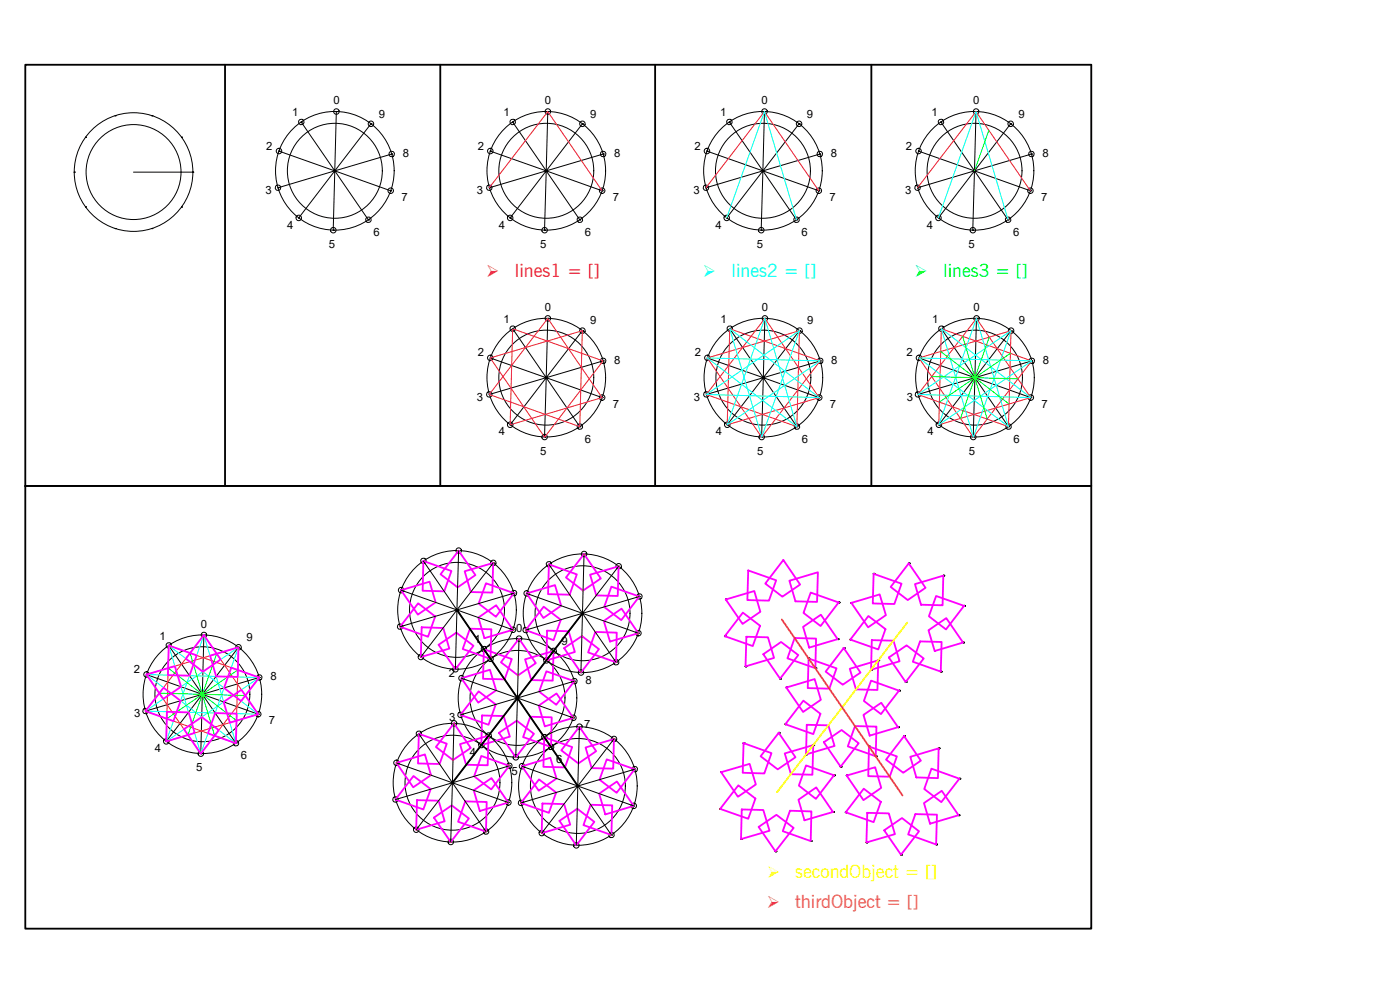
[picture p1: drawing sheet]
<svg xmlns="http://www.w3.org/2000/svg" width="420mm" height="297mm" viewBox="0 0 420 297" stroke-linecap="round" stroke-linejoin="round" font-family="sans-serif">
<!-- layer: 0 -->
<g fill="none" stroke="#000" stroke-width=".3">
<path d="M34.6 34.7h.1M45.6 34.7h.1M90.4 36.6h.1M100.9 33.5h.1M100.9 33.5l-.4 17.8-10.1-14.7M111.3 37.2h.1M111.3 37.2l-10.8 14.1 17-5.1M153.9 36.6h.1M164.4 33.5h.1M164.4 33.5l-.5 17.8-10-14.7M174.8 37.2h.1M174.8 37.2l-10.9 14.1 17.1-5.1"/>
<path d="M218.9 36.6h.1M229.4 33.5h.1M229.4 33.5l-.4 17.8-10.1-14.7M239.8 37.2h.1M239.8 37.2l-10.8 14.1 17-5.1M282.4 36.6h.1M292.9 33.5h.1M292.9 33.5l-.4 17.8-10.1-14.7M303.3 37.2h.1M303.3 37.2l-10.8 14.1 17-5.1M22.2 51.6h.1M25.7 41.2h.1"/>
<path d="M40.1 51.6h17.7M54.5 41.2h.1M57.8 51.6h.1M83.4 56.3h.1M83.7 45.3h.1M83.7 45.3l16.8 6-17.1 5M117.2 57.2h.1M117.2 57.2l-16.7-5.9 10 14.7M117.5 46.2h.1M146.8 56.3h.1M147.1 45.3h.1M147.1 45.3l16.8 6-17.1 5"/>
<path d="M180.7 57.2h.1M180.7 57.2l-16.8-5.9 10.1 14.7M181 46.2h.1M211.9 56.3h.1M212.1 45.3h.1M212.1 45.3l16.9 6-17.1 5M245.7 57.2h.1M245.7 57.2l-16.7-5.9 10 14.7M246 46.2h.1M275.4 56.3h.1M275.6 45.3h.1M275.6 45.3l16.9 6-17.1 5"/>
<path d="M309.2 57.2h.1M309.2 57.2l-16.7-5.9 10 14.7M309.5 46.2h.1M25.7 62.1h.1M34.6 68.6h.1M45.6 68.6h.1M54.5 62.1h.1M89.6 65.4h.1M89.6 65.4l10.9-14.1-.5 17.8M100 69.1h.1M110.5 66h.1M153.1 65.4h.1"/>
<path d="M153.1 65.4l10.8-14.1-.5 17.8M163.4 69.1h.1M174 66h.1M218.1 65.4h.1M218.1 65.4l10.9-14.1-.6 17.8M228.4 69.1h.1M239 66h.1M281.6 65.4h.1M281.6 65.4l10.9-14.1-.6 17.8M291.9 69.1h.1M302.5 66h.1M153.9 98.6h.1"/>
<path d="M164.4 95.5h.1M164.4 95.5l-.5 17.8-10-14.7M174.8 99.2h.1M174.8 99.2l-10.9 14.1 17.1-5M219 98.6h.1M229.5 95.5h.1M229.5 95.5l-.4 17.8-10.1-14.7M239.9 99.2h.1M239.9 99.2l-10.8 14.1 17-5M282.5 98.6h.1M293 95.5h.1M293 95.5l-.4 17.8-10.1-14.7"/>
<path d="M303.4 99.2h.1M303.4 99.2l-10.8 14.1 17-5M146.8 118.4h.1M147.1 107.4h.1M147.1 107.4l16.8 5.9-17.1 5.1M180.7 119.3h.1M180.7 119.3l-16.8-6 10.1 14.7M181 108.3h.1M212 118.4h.1M212.3 107.4h.1M212.3 107.4l16.8 5.9-17.1 5.1M245.8 119.3h.1"/>
<path d="M245.8 119.3l-16.7-6 10.1 14.7M246.1 108.3h.1M275.5 118.4h.1M275.8 107.4h.1M275.8 107.4l16.8 5.9-17.1 5.1M309.3 119.3h.1M309.3 119.3l-16.7-6 10.1 14.7M309.6 108.3h.1M153.1 127.5h.1M153.1 127.5l10.8-14.2-.5 17.8M163.4 131.1h.1M174 128h.1"/>
<path d="M218.2 127.5h.1M218.2 127.5l10.9-14.2-.5 17.8M228.6 131.1h.1M239.2 128h.1M281.7 127.5h.1M281.7 127.5l10.9-14.2-.5 17.8M292.1 131.1h.1M302.7 128h.1M120.4 177.1h.1M120.4 177.1l16.7 5.9-17 5M127.1 168.3h.1M137.6 165.2h.1"/>
<path d="M137.6 165.2l-.5 17.8-10-14.7M148 168.9h.1M148 168.9l-10.9 14.1 17.1-5M154.2 178h.1M158 178.1h.1M158 178.1l16.8 5.9-17.1 5.1M164.7 169.3h.1M175.3 166.2h.1M175.3 166.2l-.5 17.8-10.1-14.7M185.6 169.9h.1M185.6 169.9l-10.8 14.1 17.1-5M191.9 179h.1"/>
<path d="M50.6 193.7h.1M61.2 190.5h.1M61.2 190.5l-.5 17.8-10.1-14.6M71.6 194.2h.1M71.6 194.2l-10.9 14.1 17.1-5M120.1 188h.1M126.3 197.1h.1M126.3 197.1l10.8-14.1-.4 17.8M145.2 194.8h.1M147.2 197.7h.1M153.9 189h.1M153.9 189l-16.8-6 10.1 14.7"/>
<path d="M155.8 191.6h.1M155.8 191.6l-.5 17.8-10.1-14.6M157.7 189.1h.1M164 198.2h.1M164 198.2l10.8-14.2-.5 17.8M166.1 195.3h.1M166.1 195.3l-10.8 14.1 17.1-5M184.9 198.7h.1M191.6 190h.1M191.6 190l-16.8-6 10.1 14.7M43.7 213.4h.1M44 202.4h.1"/>
<path d="M44 202.4l16.7 5.9-17 5.1M77.5 214.3h.1M77.5 214.3l-16.8-6 10.1 14.7M77.8 203.3h.1M136.2 217h.1M136.2 217l-.4 17.9-10.1-14.7M136.7 200.8h.1M138.2 214.5h.1M138.5 203.5h.1M138.5 203.5l16.8 5.9-17.1 5.1M172.1 215.4h.1M172.1 215.4l-16.8-6 10.1 14.7"/>
<path d="M172.4 204.4h.1M173.9 218.1h.1M173.9 218.1l-.5 17.7-10.1-14.6M174.3 201.8h.1M49.9 222.5h.1M49.9 222.5l10.8-14.2-.4 17.8M60.3 226.1h.1M70.8 223h.1M118.7 239.9h.1M119 228.9h.1M119 228.9l16.8 6-17.1 5M125.7 220.2h.1"/>
<path d="M144.5 223.6h.1M144.5 223.6l10.8-14.2-.5 17.8M146.6 220.7h.1M146.6 220.7l-10.8 14.2 17-5.1M152.8 229.8h.1M154.8 227.2h.1M156.6 229.9h.1M156.6 229.9l16.8 5.9-17 5.1M163.3 221.2h.1M165.4 224.1h.1M184.2 221.7h.1M184.2 221.7l-10.8 14.1 17.1-5"/>
<path d="M190.5 230.8h.1M124.9 249h.1M124.9 249l10.9-14.1-.5 17.7M135.3 252.6h.1M145.9 249.5h.1M152.5 240.8h.1M152.5 240.8l-16.7-5.9 10.1 14.6M156.4 240.9h.1M162.6 250h.1M162.6 250l10.8-14.2-.5 17.9M172.9 253.7h.1M183.5 250.5h.1"/>
<path d="M190.2 241.8h.1M190.2 241.8l-16.8-6 10.1 14.7"/>
<circle cx="90.4" cy="36.6" r=".83"/>
<circle cx="101" cy="33.5" r=".83"/>
<circle cx="111.3" cy="37.1" r=".83"/>
<circle cx="153.9" cy="36.6" r=".83"/>
<circle cx="164.4" cy="33.5" r=".83"/>
<circle cx="174.8" cy="37.1" r=".83"/>
<circle cx="218.9" cy="36.6" r=".83"/>
<circle cx="229.4" cy="33.5" r=".83"/>
<circle cx="239.8" cy="37.1" r=".83"/>
<circle cx="282.4" cy="36.6" r=".83"/>
<circle cx="292.9" cy="33.5" r=".83"/>
<circle cx="303.3" cy="37.1" r=".83"/>
<circle cx="40.1" cy="51.6" r="17.8"/>
<circle cx="40.1" cy="51.6" r="14.2"/>
<circle cx="83.4" cy="56.3" r=".83"/>
<circle cx="83.7" cy="45.3" r=".83"/>
<circle cx="100.5" cy="51.2" r="17.8"/>
<circle cx="100.5" cy="51.2" r="14.2"/>
<circle cx="117.3" cy="57.2" r=".83"/>
<circle cx="117.6" cy="46.2" r=".83"/>
<circle cx="146.8" cy="56.3" r=".83"/>
<circle cx="147.1" cy="45.3" r=".83"/>
<circle cx="163.9" cy="51.2" r="17.8"/>
<circle cx="163.9" cy="51.2" r="14.2"/>
<circle cx="180.7" cy="57.2" r=".83"/>
<circle cx="181" cy="46.2" r=".83"/>
<circle cx="211.9" cy="56.3" r=".83"/>
<circle cx="212.2" cy="45.3" r=".83"/>
<circle cx="229" cy="51.2" r="17.8"/>
<circle cx="229" cy="51.2" r="14.2"/>
<circle cx="245.7" cy="57.2" r=".83"/>
<circle cx="246" cy="46.2" r=".83"/>
<circle cx="275.4" cy="56.3" r=".83"/>
<circle cx="275.7" cy="45.3" r=".83"/>
<circle cx="292.5" cy="51.2" r="17.8"/>
<circle cx="292.5" cy="51.2" r="14.2"/>
<circle cx="309.2" cy="57.2" r=".83"/>
<circle cx="309.5" cy="46.2" r=".83"/>
<circle cx="89.7" cy="65.4" r=".83"/>
<circle cx="100" cy="69.1" r=".83"/>
<circle cx="110.6" cy="65.9" r=".83"/>
<circle cx="153.1" cy="65.4" r=".83"/>
<circle cx="163.4" cy="69.1" r=".83"/>
<circle cx="174" cy="65.9" r=".83"/>
<circle cx="218.1" cy="65.4" r=".83"/>
<circle cx="228.5" cy="69.1" r=".83"/>
<circle cx="239" cy="65.9" r=".83"/>
<circle cx="281.6" cy="65.4" r=".83"/>
<circle cx="292" cy="69.1" r=".83"/>
<circle cx="302.5" cy="65.9" r=".83"/>
<circle cx="153.9" cy="98.6" r=".83"/>
<circle cx="164.4" cy="95.5" r=".83"/>
<circle cx="174.8" cy="99.2" r=".83"/>
<circle cx="219" cy="98.6" r=".83"/>
<circle cx="229.6" cy="95.5" r=".83"/>
<circle cx="239.9" cy="99.2" r=".83"/>
<circle cx="282.5" cy="98.6" r=".83"/>
<circle cx="293.1" cy="95.5" r=".83"/>
<circle cx="303.4" cy="99.2" r=".83"/>
<circle cx="146.8" cy="118.3" r=".83"/>
<circle cx="147.1" cy="107.4" r=".83"/>
<circle cx="163.9" cy="113.3" r="17.8"/>
<circle cx="163.9" cy="113.3" r="14.2"/>
<circle cx="180.7" cy="119.3" r=".83"/>
<circle cx="181" cy="108.3" r=".83"/>
<circle cx="212" cy="118.3" r=".83"/>
<circle cx="212.3" cy="107.4" r=".83"/>
<circle cx="229.1" cy="113.3" r="17.8"/>
<circle cx="229.1" cy="113.3" r="14.2"/>
<circle cx="245.9" cy="119.3" r=".83"/>
<circle cx="246.2" cy="108.3" r=".83"/>
<circle cx="275.5" cy="118.3" r=".83"/>
<circle cx="275.8" cy="107.4" r=".83"/>
<circle cx="292.6" cy="113.3" r="17.8"/>
<circle cx="292.6" cy="113.3" r="14.2"/>
<circle cx="309.4" cy="119.3" r=".83"/>
<circle cx="309.7" cy="108.3" r=".83"/>
<circle cx="153.1" cy="127.4" r=".83"/>
<circle cx="163.4" cy="131.1" r=".83"/>
<circle cx="174" cy="128" r=".83"/>
<circle cx="218.3" cy="127.4" r=".83"/>
<circle cx="228.6" cy="131.1" r=".83"/>
<circle cx="239.2" cy="128" r=".83"/>
<circle cx="281.8" cy="127.4" r=".83"/>
<circle cx="292.1" cy="131.1" r=".83"/>
<circle cx="302.7" cy="128" r=".83"/>
<circle cx="120.4" cy="177.1" r=".83"/>
<circle cx="127.1" cy="168.3" r=".83"/>
<circle cx="137.7" cy="165.2" r=".83"/>
<circle cx="148" cy="168.9" r=".83"/>
<circle cx="154.3" cy="177.9" r=".83"/>
<circle cx="158.1" cy="178" r=".83"/>
<circle cx="164.8" cy="169.3" r=".83"/>
<circle cx="175.3" cy="166.2" r=".83"/>
<circle cx="185.7" cy="169.9" r=".83"/>
<circle cx="191.9" cy="179" r=".83"/>
<circle cx="50.7" cy="193.7" r=".83"/>
<circle cx="61.2" cy="190.5" r=".83"/>
<circle cx="71.6" cy="194.2" r=".83"/>
<circle cx="120.1" cy="188" r=".83"/>
<circle cx="126.3" cy="197.1" r=".83"/>
<circle cx="137.2" cy="183" r="17.8"/>
<circle cx="137.2" cy="183" r="14.2"/>
<circle cx="145.2" cy="194.8" r=".83"/>
<circle cx="147.2" cy="197.7" r=".83"/>
<circle cx="154" cy="189" r=".83"/>
<circle cx="155.8" cy="191.6" r=".83"/>
<circle cx="157.8" cy="189" r=".83"/>
<circle cx="164" cy="198.1" r=".83"/>
<circle cx="166.2" cy="195.3" r=".83"/>
<circle cx="174.8" cy="184" r="17.8"/>
<circle cx="174.8" cy="184" r="14.2"/>
<circle cx="184.9" cy="198.7" r=".83"/>
<circle cx="191.6" cy="190" r=".83"/>
<circle cx="43.7" cy="213.3" r=".83"/>
<circle cx="44" cy="202.4" r=".83"/>
<circle cx="60.7" cy="208.3" r="17.8"/>
<circle cx="60.7" cy="208.3" r="14.2"/>
<circle cx="77.5" cy="214.3" r=".83"/>
<circle cx="77.8" cy="203.3" r=".83"/>
<circle cx="136.3" cy="217" r=".83"/>
<circle cx="136.7" cy="200.8" r=".83"/>
<circle cx="138.2" cy="214.5" r=".83"/>
<circle cx="138.5" cy="203.5" r=".83"/>
<circle cx="155.3" cy="209.4" r="17.8"/>
<circle cx="155.3" cy="209.4" r="14.2"/>
<circle cx="172.1" cy="215.4" r=".83"/>
<circle cx="172.4" cy="204.4" r=".83"/>
<circle cx="173.9" cy="218" r=".83"/>
<circle cx="174.4" cy="201.8" r=".83"/>
<circle cx="49.9" cy="222.4" r=".83"/>
<circle cx="60.3" cy="226.1" r=".83"/>
<circle cx="70.8" cy="223" r=".83"/>
<circle cx="118.7" cy="239.9" r=".83"/>
<circle cx="119" cy="228.9" r=".83"/>
<circle cx="125.7" cy="220.2" r=".83"/>
<circle cx="135.8" cy="234.8" r="17.8"/>
<circle cx="135.8" cy="234.8" r="14.2"/>
<circle cx="144.5" cy="223.5" r=".83"/>
<circle cx="146.6" cy="220.7" r=".83"/>
<circle cx="152.9" cy="229.8" r=".83"/>
<circle cx="154.8" cy="227.2" r=".83"/>
<circle cx="156.7" cy="229.9" r=".83"/>
<circle cx="163.4" cy="221.2" r=".83"/>
<circle cx="165.4" cy="224.1" r=".83"/>
<circle cx="173.4" cy="235.8" r="17.8"/>
<circle cx="173.4" cy="235.8" r="14.2"/>
<circle cx="184.3" cy="221.7" r=".83"/>
<circle cx="190.5" cy="230.8" r=".83"/>
<circle cx="124.9" cy="248.9" r=".83"/>
<circle cx="135.3" cy="252.6" r=".83"/>
<circle cx="145.9" cy="249.5" r=".83"/>
<circle cx="152.6" cy="240.8" r=".83"/>
<circle cx="156.4" cy="240.9" r=".83"/>
<circle cx="162.6" cy="250" r=".83"/>
<circle cx="173" cy="253.6" r=".83"/>
<circle cx="183.5" cy="250.5" r=".83"/>
<circle cx="190.2" cy="241.8" r=".83"/>
</g>
<path d="M146.8 56.3l17.6-22.8 16.3 23.7M211.9 56.3l17.5-22.8 16.3 23.7M275.4 56.3l17.5-22.8 16.3 23.7M282.5 98.6l27.1 9.7-17.5 22.8-16.3-23.7 27.6-8.2-.7 28.8-27.2-9.6 17.5-22.9 16.3 23.8-27.6 8.2zM163.4 131.1l-16.3-23.7 27.7-8.2-.8 28.8-27.2-9.6 17.6-22.9 16.3 23.8-27.6 8.2 .8-28.9 27.1 9.7-17.5 22.8M228.6 131.1l-16.3-23.7 27.6-8.2-.7 28.8-27.2-9.6 17.5-22.9 16.3 23.8-27.6 8.2 .8-28.9 27.1 9.7-17.5 22.8M50.6 193.7l27.2 9.6-17.5 22.8-16.3-23.7 27.6-8.2-.8 28.8-27.1-9.6 17.5-22.9 16.3 23.8-27.6 8.2z" fill="none" stroke="#ed1f24" stroke-width=".3"/>
<path d="M218.1 65.4l11.3-31.9 9.6 32.5M281.6 65.4l11.3-31.9 9.6 32.5M219 98.6l26.8 20.7-33.8-.9 27.9-19.2-11.3 31.9zM282.5 98.6l26.8 20.7-33.8-.9 27.9-19.2-11.3 31.9zM212.3 107.4l33.8 .9-27.9 19.2 11.3-32 9.7 32.5zM275.8 107.4l33.8 .9-27.9 19.2 11.3-32 9.7 32.5zM50.6 193.7l26.9 20.6-33.8-.9 27.9-19.2-11.3 31.9zM44 202.4l33.8 .9-27.9 19.2 11.3-32 9.6 32.5z" fill="none" stroke="#0ff" stroke-width=".3"/>
<path d="M296.8 39.1l-4.3 12.2M279.6 113l13 .3-10.7 7.4M288.9 100.9l3.7 12.4-10.3-7.8M296.9 101.1l-4.3 12.2 10.6-7.3M305.5 113.7l-12.9-.4 10.2 7.9M288.3 125.5l4.3-12.2 3.7 12.4M57 195.9l3.7 12.4-10.2-7.9M65 196.1l-4.3 12.2 10.7-7.3M47.8 208l12.9 .3-10.6 7.3M73.7 208.7l-13-.4 10.3 7.9M56.4 220.5l4.3-12.2 3.7 12.4" fill="none" stroke="#0f0" stroke-width=".3"/>
<g fill="none" stroke="#f0f" stroke-width=".55">
<path d="M120.4 177.1l8.5-2.6 1.8 6.2-5.3 3.7zM127.1 168.3l8.4 3-2.2 6.1-6.5-.2zM137.6 165.2l5.1 7.4-5.4 3.6-5.1-3.9zM139.5 171.4l8.5-2.5-.2 8.9-6.5-.2zM145.9 175l8.3 3-5.4 7-5.1-3.9zM158 178.1l8.6-2.5 1.8 6.1-5.3 3.7zM164.7 169.3l8.4 3-2.1 6.1-6.5-.1zM175.3 166.2l5 7.4-5.3 3.6-5.1-3.9zM177.1 172.4l8.5-2.5-.2 8.9-6.4-.2zM183.5 176l8.4 3-5.4 7.1-5.2-4zM217.8 179.9l8.6-2.6 1.8 6.3-5.3 3.6zM224.6 171.2l8.3 2.9-2.1 6.1-6.5-.2z"/>
<path d="M235.1 168l5 7.4-5.3 3.6-5.1-3.9zM236.9 174.2l8.6-2.5-.3 8.9-6.5-.2zM243.3 177.8l8.4 3-5.4 7-5.2-3.9zM262.2 172.2l8.4 2.9-2.2 6.1-6.5-.1zM272.7 169l5.1 7.4-5.4 3.6-5.1-3.9zM274.6 175.3l8.5-2.6-.2 8.9-6.5-.2zM280.9 178.8l8.4 3-5.4 7-5.1-3.9zM50.6 193.7l8.4 2.9-2.1 6.1-6.5-.1zM61.2 190.5l5 7.4-5.3 3.6-5.1-3.9zM63 196.7l8.6-2.5-.3 8.9-6.4-.2zM125.5 181l5.1 4-2.1 6.1-8.4-3.1zM126.5 188.2l6.5 .2 1.8 6.2-8.5 2.5z"/>
<path d="M131.6 193.5l5.4-3.7 5.1 4-5.4 7zM141 188.6l6.5 .2-.3 8.9-8.3-3 2.1-6.1M143.6 185.3l5.3-3.7 5 7.4-8.5 2.5zM145.2 194.8l8.4 2.9-2.2 6.1-6.4-.1zM155.8 191.6l5 7.4-5.3 3.6-5.2-3.9zM157.6 197.8l8.5-2.5-.2 8.9-6.5-.2zM163.2 182l5.1 4-2.2 6.1-8.4-3zM164.2 189.2l6.5 .2 1.8 6.2-8.5 2.6zM169.3 194.5l5.3-3.7 5.2 4-5.5 7zM178.7 189.6l6.4 .2-.2 8.9-8.4-3 2.2-6M181.2 186.3l5.3-3.7 5.1 7.4-8.5 2.5zM222.9 183.8l5.2 3.9-2.2 6.1-8.4-2.9z"/>
<path d="M224 191.1l6.5 .1 1.8 6.2-8.6 2.5zM229.1 196.3l5.3-3.7 5.2 4-5.5 7zM238.4 191.4l6.5 .2-.2 8.9-8.4-3 2.2-6.1M241 188.1l5.4-3.7 5 7.4-8.6 2.5zM242.7 197.6l8.4 2.9-2.2 6.1-6.5-.1zM253.2 194.4l5 7.4-5.3 3.6-5.1-3.9zM255.5 180.9l8.5-2.5 1.9 6.2-5.4 3.6zM260.6 184.8l5.1 4-2.1 6.1-8.4-3zM261.6 192.1l6.6 .1 1.8 6.2-8.6 2.6zM266.8 197.3l5.3-3.7 5.1 4-5.4 7zM276.1 192.4l6.5 .2-.3 8.9-8.3-3zM278.7 189.1l5.3-3.6 5 7.3-8.5 2.5z"/>
<path d="M44 202.4l8.5-2.5 1.8 6.1-5.3 3.7zM49.1 206.3l5.1 4-2.2 6.1-8.3-3zM50.1 213.6l6.5 .1 1.8 6.2-8.5 2.6zM55.2 218.8l5.4-3.7 5.1 4-5.4 7zM64.6 214l6.4 .1-.2 8.9-8.4-3zM67.1 210.6l5.3-3.6 5.1 7.3-8.5 2.5zM69.4 200.3l8.4 3-5.4 7.1-5.2-4zM136.2 217l5.1 7.4-5.4 3.6-5.1-3.9zM138.5 203.5l8.5-2.5 1.9 6.1-5.4 3.7zM143.7 207.4l5.1 4-2.2 6.1-8.4-3zM144.7 214.7l6.4 .1 1.9 6.2-8.5 2.6zM149.7 219.9l5.4-3.7 5.1 4-5.4 7z"/>
<path d="M159.1 215.1l6.5 .1-.2 8.9-8.4-3zM161.7 211.7l5.3-3.6 5.1 7.3-8.6 2.5zM164 201.4l8.4 3-5.5 7.1-5.1-4zM173.9 218.1l5 7.3-5.3 3.7-5.1-4zM233.7 219.9l5 7.3-5.3 3.6-5.1-3.9zM236 206.3l8.5-2.5 1.9 6.2-5.4 3.6zM241.1 210.2l5.1 4-2.1 6.1-8.4-3zM242.1 217.5l6.5 .1 1.9 6.2-8.6 2.6zM255 200.7l8.6-2.6-.3 8.9-6.4-.2zM256.6 217.8l6.4 .2-.2 8.9-8.4-3zM259.1 214.5l5.4-3.6 5 7.3-8.5 2.5zM261.4 204.2l8.4 3-5.4 7-5.1-3.9z"/>
<path d="M119 228.9l8.5-2.5 1.8 6.2-5.3 3.6zM124.1 232.8l5.2 4-2.2 6.1-8.4-3zM125.7 220.2l8.4 2.9-2.2 6.1-6.5-.1zM138.1 223.3l8.5-2.6-.2 8.9-6.5-.2zM142.2 237.1l5.3-3.6 5 7.3-8.5 2.5zM144.5 226.8l8.3 3-5.4 7.1-5.1-4zM156.6 229.9l8.6-2.5 1.8 6.2-5.3 3.6zM161.8 233.8l5.1 4-2.2 6.1-8.3-3zM163.3 221.2l8.4 3-2.1 6.1-6.5-.2zM175.7 224.3l8.5-2.6-.2 8.9-6.4-.1zM179.8 238.1l5.3-3.6 5.1 7.3-8.5 2.5zM182.1 227.8l8.4 3-5.4 7.1-5.2-4z"/>
<path d="M216.4 231.7l8.6-2.5 1.8 6.2-5.3 3.7zM221.6 235.6l5.1 4-2.1 6.1-8.5-3zM223.2 223l8.3 3-2.1 6.1-6.5-.2zM235.5 226.1l8.6-2.5-.3 8.9-6.4-.2zM239.6 239.9l5.4-3.6 5 7.3-8.6 2.5zM241.9 229.7l8.4 2.9-5.4 7.1-5.2-4zM247.2 222.7l5.4-3.7 5.1 4-5.4 7zM254.1 232.7l8.6-2.5 1.8 6.2-5.4 3.7zM259.2 236.6l5.1 4-2.1 6.1-8.4-3zM260.8 224l8.4 2.9-2.2 6.1-6.4-.1zM271.3 220.9l5.1 7.3-5.3 3.7-5.2-4zM273.2 227.1l8.5-2.6-.2 9-6.5-.2z"/>
<path d="M279.5 230.6l8.4 3-5.4 7.1-5.1-4zM125.2 240.1l6.4 .1 1.8 6.2-8.5 2.6zM130.2 245.3l5.4-3.7 5.1 4-5.4 7zM139.6 240.5l6.5 .1-.2 8.9-8.4-3 2.1-6M162.8 241.1l6.5 .2 1.8 6.1-8.5 2.6zM167.9 246.3l5.3-3.6 5.2 3.9-5.5 7.1zM177.3 241.5l6.4 .1-.2 8.9-8.4-2.9zM222.6 242.9l6.5 .1 1.8 6.3-8.5 2.5zM227.7 248.1l5.3-3.6 5.2 3.9-5.5 7zM237.1 243.2l6.4 .3-.2 8.8-8.4-2.9zM260.3 243.9l6.5 .2 1.8 6.2-8.6 2.5zM265.4 249.1l5.3-3.7 5.1 4-5.4 7.1z"/>
<path d="M274.7 244.3l6.5 .1-.3 9-8.3-3zM277.3 241l5.3-3.7 5.1 7.3-8.6 2.5z"/>
</g>
<path d="M7.6 19.4h319.9v126.4h-319.9zM67.5 19.4v126.4M132.1 19.4v126.4M196.6 19.4v126.4M261.5 19.4v126.4M7.6 145.8h319.9v132.8h-319.9zM137.1 183l36.3 52.8M174.8 184l-39 50.9" fill="none" stroke="#000" stroke-width=".55"/>
<g fill="#000">
<circle cx="217.8" cy="179.9" r=".28"/>
<circle cx="262.2" cy="172.2" r=".28"/>
<circle cx="272.7" cy="169" r=".28"/>
<circle cx="283.1" cy="172.7" r=".28"/>
<circle cx="217.5" cy="190.9" r=".28"/>
<circle cx="223.7" cy="199.9" r=".28"/>
<circle cx="242.7" cy="197.6" r=".28"/>
<circle cx="251.4" cy="191.8" r=".28"/>
<circle cx="251.7" cy="180.8" r=".28"/>
<circle cx="253.2" cy="194.4" r=".28"/>
<circle cx="255.2" cy="191.9" r=".28"/>
<circle cx="255.5" cy="180.9" r=".28"/>
<circle cx="263.6" cy="198.1" r=".28"/>
<circle cx="289" cy="192.8" r=".28"/>
<circle cx="289.3" cy="181.8" r=".28"/>
<circle cx="233.7" cy="219.9" r=".28"/>
<circle cx="234.1" cy="203.6" r=".28"/>
<circle cx="235.7" cy="217.3" r=".28"/>
<circle cx="236" cy="206.3" r=".28"/>
<circle cx="244.7" cy="200.5" r=".28"/>
<circle cx="261.4" cy="201" r=".28"/>
<circle cx="269.5" cy="218.2" r=".28"/>
<circle cx="269.8" cy="207.2" r=".28"/>
<circle cx="271.8" cy="204.6" r=".28"/>
<circle cx="282.3" cy="201.5" r=".28"/>
<circle cx="216.4" cy="231.7" r=".28"/>
<circle cx="223.2" cy="223" r=".28"/>
<circle cx="241.9" cy="226.4" r=".28"/>
<circle cx="244.1" cy="223.6" r=".28"/>
<circle cx="250.3" cy="232.6" r=".28"/>
<circle cx="252.3" cy="230" r=".28"/>
<circle cx="254.1" cy="232.7" r=".28"/>
<circle cx="260.8" cy="224" r=".28"/>
<circle cx="262.8" cy="226.9" r=".28"/>
<circle cx="271.3" cy="220.9" r=".28"/>
<circle cx="281.7" cy="224.5" r=".28"/>
<circle cx="287.9" cy="233.6" r=".28"/>
<circle cx="216.1" cy="242.7" r=".28"/>
<circle cx="222.4" cy="251.8" r=".28"/>
<circle cx="232.7" cy="255.4" r=".28"/>
<circle cx="243.3" cy="252.3" r=".28"/>
<circle cx="250" cy="243.6" r=".28"/>
<circle cx="253.8" cy="243.7" r=".28"/>
<circle cx="260" cy="252.8" r=".28"/>
<circle cx="270.4" cy="256.5" r=".28"/>
<circle cx="280.9" cy="253.4" r=".28"/>
<circle cx="287.7" cy="244.6" r=".28"/>
</g>
<path d="M272.3 186.8l-39.1 50.9" fill="none" stroke="#ff0" stroke-width=".55"/>
<path d="M234.6 185.8l36.3 52.9" fill="none" stroke="#f26722" stroke-width=".55"/>
<text font-size="5.5" fill="#cd2027" x="154.5" y="83.1">lines1 = []</text>
<text font-size="5.5" fill="#0ff" x="219.6" y="83.1">lines2 = []</text>
<text font-size="5.5" fill="#0f0" x="283.1" y="83.1">lines3 = []</text>
<text font-size="5.5" fill="#ff0" x="238.6" y="263.4">secondObject = []</text>
<text font-size="5.5" fill="#f26722" x="238.6" y="272.6">thirdObject = []</text>
<text font-size="5.1" fill="#cd2027" x="145.9" y="83.1">Ø</text>
<text font-size="5.1" fill="#0ff" x="211" y="83.1">Ø</text>
<text font-size="5.1" fill="#0f0" x="274.5" y="83.1">Ø</text>
<text font-size="5.1" fill="#ff0" x="230.1" y="263.4">Ø</text>
<text font-size="5.1" fill="#f26722" x="230.1" y="272.6">Ø</text>
<g font-size="3.4">
<text x="87.6" y="34.9">1</text>
<text x="100" y="31.3">0</text>
<text x="113.7" y="35.3">9</text>
<text x="151.1" y="34.9">1</text>
<text x="163.5" y="31.3">0</text>
<text x="177.1" y="35.3">9</text>
<text x="216.1" y="34.9">1</text>
<text x="228.5" y="31.3">0</text>
<text x="242.2" y="35.3">9</text>
<text x="279.6" y="34.9">1</text>
<text x="292" y="31.3">0</text>
<text x="305.7" y="35.3">9</text>
<text x="79.9" y="44.9">2</text>
<text x="120.9" y="47.1">8</text>
<text x="143.4" y="44.9">2</text>
<text x="184.3" y="47.1">8</text>
<text x="208.4" y="44.9">2</text>
<text x="249.4" y="47.1">8</text>
<text x="271.9" y="44.9">2</text>
<text x="312.9" y="47.1">8</text>
<text x="79.6" y="58.1">3</text>
<text x="143.1" y="58.1">3</text>
<text x="208.1" y="58.1">3</text>
<text x="271.6" y="58.1">3</text>
<text x="120.5" y="60.3">7</text>
<text x="183.9" y="60.3">7</text>
<text x="248.9" y="60.3">7</text>
<text x="312.4" y="60.3">7</text>
<text x="86.2" y="68.6">4</text>
<text x="112.1" y="70.8">6</text>
<text x="149.7" y="68.6">4</text>
<text x="175.5" y="70.8">6</text>
<text x="214.7" y="68.6">4</text>
<text x="240.6" y="70.8">6</text>
<text x="278.2" y="68.6">4</text>
<text x="304.1" y="70.8">6</text>
<text x="98.7" y="74.4">5</text>
<text x="162.1" y="74.4">5</text>
<text x="227.1" y="74.4">5</text>
<text x="290.6" y="74.4">5</text>
<text x="163.5" y="93.4">0</text>
<text x="228.7" y="93.4">0</text>
<text x="292.2" y="93.4">0</text>
<text x="151.1" y="96.9">1</text>
<text x="177.1" y="97.3">9</text>
<text x="216.2" y="96.9">1</text>
<text x="242.3" y="97.3">9</text>
<text x="279.7" y="96.9">1</text>
<text x="305.8" y="97.3">9</text>
<text x="143.4" y="106.9">2</text>
<text x="208.5" y="106.9">2</text>
<text x="272" y="106.9">2</text>
<text x="184.3" y="109.2">8</text>
<text x="249.5" y="109.2">8</text>
<text x="313" y="109.2">8</text>
<text x="143.1" y="120.2">3</text>
<text x="183.9" y="122.3">7</text>
<text x="208.3" y="120.2">3</text>
<text x="249.1" y="122.3">7</text>
<text x="272.1" y="120.2">3</text>
<text x="312.6" y="122.3">7</text>
<text x="149.7" y="130.6">4</text>
<text x="214.8" y="130.6">4</text>
<text x="278.3" y="130.6">4</text>
<text x="162.1" y="136.4">5</text>
<text x="175.5" y="132.8">6</text>
<text x="227.3" y="136.4">5</text>
<text x="240.7" y="132.8">6</text>
<text x="290.8" y="136.4">5</text>
<text x="304.2" y="132.8">6</text>
<text x="47.9" y="191.9">1</text>
<text x="60.3" y="188.4">0</text>
<text x="154.9" y="189.5">0</text>
<text x="74" y="192.3">9</text>
<text x="142.4" y="193">1</text>
<text x="168.5" y="193.4">9</text>
<text x="40.1" y="201.9">2</text>
<text x="134.7" y="203">2</text>
<text x="81.2" y="204.2">8</text>
<text x="175.7" y="205.3">8</text>
<text x="40.3" y="215.2">3</text>
<text x="80.7" y="217.3">7</text>
<text x="134.8" y="216.3">3</text>
<text x="175.3" y="218.4">7</text>
<text x="46.5" y="225.6">4</text>
<text x="72.3" y="227.8">6</text>
<text x="141" y="226.7">4</text>
<text x="58.9" y="231.4">5</text>
<text x="153.5" y="232.5">5</text>
<text x="166.9" y="228.9">6</text>
</g>
</svg>
